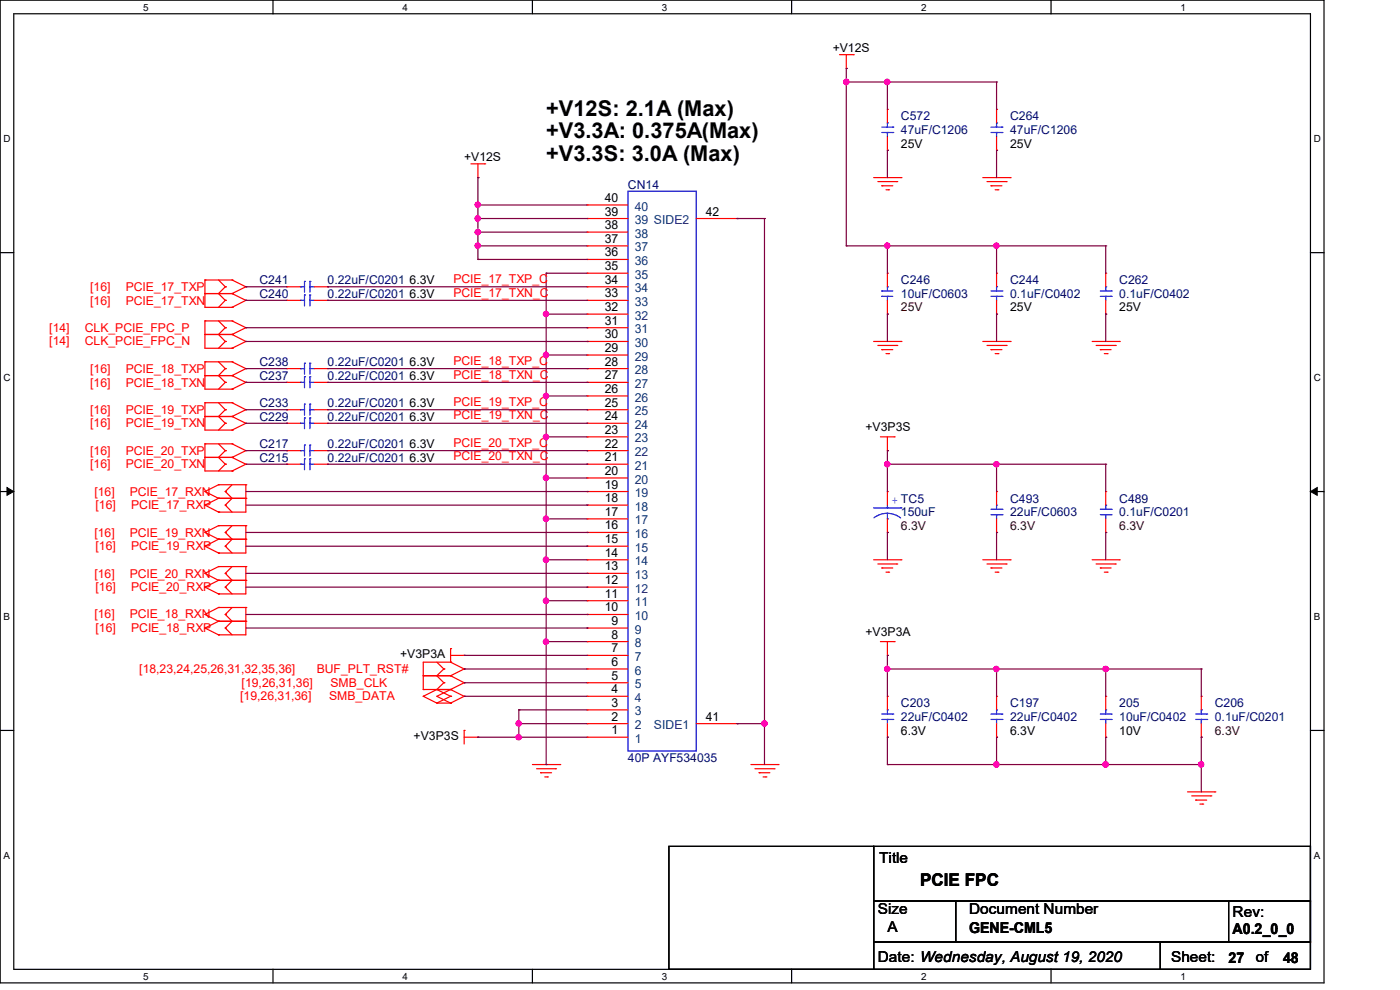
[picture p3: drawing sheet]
<svg xmlns="http://www.w3.org/2000/svg" width="297mm" height="210mm" viewBox="0 0 297 210" stroke-linecap="round" stroke-linejoin="round" font-family="sans-serif">
<path d="M0 0h280.9v208.5h-280.9zM2.9 2.9h275.1v202.7h-275.1z" fill="none" stroke="#000" stroke-width=".25"/>
<g fill="#fff">
<path d="M30.4 .3h1.1v2.4h-1.1z"/>
<path d="M30.4 205.9h1.1v2.3h-1.1z"/>
</g>
<path d="M57.9 0v2.9M57.9 205.6v2.9" fill="none" stroke="#000" stroke-width=".25"/>
<g fill="#fff">
<path d="M85.4 .3h1.1v2.4h-1.1z"/>
<path d="M85.4 205.9h1.1v2.3h-1.1z"/>
</g>
<path d="M112.9 0v2.9M112.9 205.6v2.9" fill="none" stroke="#000" stroke-width=".25"/>
<g fill="#fff">
<path d="M140.4 .3h1.2v2.4h-1.2z"/>
<path d="M140.4 205.9h1.2v2.3h-1.2z"/>
</g>
<path d="M167.9 0v2.9M167.9 205.6v2.9" fill="none" stroke="#000" stroke-width=".25"/>
<g fill="#fff">
<path d="M195.4 .3h1.2v2.4h-1.2z"/>
<path d="M195.4 205.9h1.2v2.3h-1.2z"/>
</g>
<path d="M223 0v2.9M223 205.6v2.9" fill="none" stroke="#000" stroke-width=".25"/>
<g fill="#fff">
<path d="M250.4 .3h1.2v2.4h-1.2z"/>
<path d="M250.4 205.9h1.2v2.3h-1.2z"/>
<path d="M.8 28.2h1.4v2.4h-1.4z"/>
<path d="M278.7 28.2h1.5v2.4h-1.5z"/>
<path d="M.8 78.9h1.4v2.3h-1.4z"/>
<path d="M278.7 78.9h1.5v2.3h-1.5z"/>
</g>
<path d="M0 53.6h2.9M278 53.6h2.9" fill="none" stroke="#000" stroke-width=".25"/>
<g fill="#fff">
<path d="M.8 129.6h1.3v2.3h-1.3z"/>
<path d="M278.7 129.6h1.4v2.3h-1.4z"/>
</g>
<path d="M0 104.3h2.9M278 104.3h2.9" fill="none" stroke="#000" stroke-width=".25"/>
<path d="M1.5 103.4l1.4 .9-1.4 .8zM278 104.3l1.4-.9v1.7z" fill="#000" stroke="#000" stroke-width=".21"/>
<g fill="#fff">
<path d="M.8 180.3h1.3v2.3h-1.3z"/>
<path d="M278.7 180.3h1.4v2.3h-1.4z"/>
</g>
<path d="M0 154.9h2.9M278 154.9h2.9M141.9 179.5h43.4v26.1h-43.4zM185.3 179.5h92.7v11.6h-92.7zM185.3 191.1h17.4v8.7h-17.4zM185.3 199.8h60.9v5.8h-60.9zM202.7 191.1h75.3v8.7h-75.3zM246.2 199.8h31.8v5.8h-31.8zM260.6 191.1h17.4v8.7h-17.4z" fill="none" stroke="#000" stroke-width=".25"/>
<g fill="none" stroke="#f00" stroke-width=".25">
<path d="M178.1 11.6h2.9M179.5 14.5h.1M179.5 11.6v2.9M181 11.6h.1M99.9 34.8h2.9M101.4 37.7h.1M101.4 34.8v2.9M102.8 34.8h.1M185.3 37.7h5.8M186.2 38.5h4M187.1 39.4h.1M187.1 39.4h2.3"/>
<path d="M188.3 31.9h.1M188.3 23.2h.1M188.3 23.2v2.9M188.3 29v2.9M190.2 38.5h.1M191.1 37.7h.1M208.5 37.7h5.8M209.4 38.5h4M210.2 39.4h.1M210.2 39.4h2.4M211.4 31.9h.1M211.4 23.2h.1"/>
<path d="M211.4 23.2v2.9M211.4 29v2.9M213.4 38.5h.1M214.3 37.7h.1M43.5 59.4h.1M43.5 59.4v5.8h5.7M43.5 59.4h5.7M46.4 59.4l1.4 1.4M49.2 59.4h.1M49.2 59.4l3 1.4M124.5 43.5h.1M124.5 46.4h.1"/>
<path d="M124.5 49.2h.1M124.5 52.2h.1M124.5 55h.1M124.5 58h.1M124.5 43.5h8.7M124.5 46.4h8.7M124.5 49.2h8.7M124.5 52.2h8.7M124.5 55h8.7M124.5 58h8.7M147.7 46.4h8.7M156.4 46.4h.1"/>
<path d="M188 40.3h.5M188.3 58h.1M188.3 58v2.8M188.5 40.3h.1M211.1 40.3h.6M211.4 58h.1M211.4 58v2.8M211.7 40.3h.1M234.6 58h.1M234.6 58v2.8M43.5 62.3h.1M43.5 79.7h.1"/>
<path d="M43.5 76.8h.1M43.5 71h.1M43.5 68.1h.1M43.5 62.3h5.7M43.5 68.1v5.8h5.7M43.5 76.8v5.7h5.7M43.5 79.7h5.7M43.5 76.8h5.7M43.5 71h5.7M43.5 68.1h5.7M46.4 76.8l1.4 1.4M46.4 68.1l1.4 1.4"/>
<path d="M47.8 63.7h.1M47.8 60.8h.1M47.8 78.2h.1M47.8 72.4h.1M47.8 69.5h.1M47.8 60.8l-1.4 1.5 1.4 1.4M47.8 63.7l-1.4 1.5M47.8 78.2l-1.4 1.5 1.4 1.4M47.8 69.5l-1.4 1.5 1.4 1.4M47.8 72.4l-1.4 1.5M49.2 65.2h.1M49.2 62.3h.1"/>
<path d="M49.2 79.7h.1M49.2 76.8h.1M49.2 73.9h.1M49.2 71h.1M49.2 68.1h.1M49.2 62.3l3 1.4M49.2 79.7l3 1.4M49.2 76.8l3 1.4M49.2 71l3 1.4M49.2 68.1l3 1.4M52.2 63.7h.1M52.2 60.8h.1"/>
<path d="M52.2 78.2h.1M52.2 72.4h.1M52.2 69.5h.1M52.2 63.7l-3 1.5M52.2 60.8l-3 1.5M52.2 78.2l-3 1.5M52.2 72.4l-3 1.5M52.2 69.5l-3 1.5M60.8 60.8h.1M60.8 63.7h.1M60.8 78.2h.1M60.8 60.8h2.9"/>
<path d="M60.8 63.7h2.9M60.8 78.2h2.9M66.6 60.8h2.9M66.6 63.7h2.9M66.6 78.2h2.9M69.5 60.8h.1M69.5 63.7h.1M69.5 78.2h.1M124.5 60.8h.1M124.5 63.7h.1M124.5 66.6h.1M124.5 69.5h.1"/>
<path d="M124.5 72.4h.1M124.5 75.3h.1M124.5 78.2h.1M124.5 72.4h8.7M124.5 60.8h8.7M124.5 63.7h8.7M124.5 66.6h8.7M124.5 69.5h8.7M124.5 75.3h8.7M124.5 78.2h8.7M185.3 72.4h5.8M186.2 73.3h4"/>
<path d="M187.1 74.2h.1M187.1 74.2h2.3M188 75h.5M188.3 66.6h.1M188.3 63.7v2.9M188.5 75h.1M190.2 73.3h.1M191.1 72.4h.1M208.5 72.4h5.8M209.4 73.3h4M210.2 74.2h.1M210.2 74.2h2.4"/>
<path d="M211.1 75h.6M211.4 66.6h.1M211.4 63.7v2.9M211.7 75h.1M213.4 73.3h.1M214.3 72.4h.1M231.7 72.4h5.7M232.5 73.3h4.1M233.4 74.2h.1M233.4 74.2h2.3M234.3 75h.6M234.6 66.6h.1"/>
<path d="M234.6 63.7v2.9M234.9 75h.1M236.6 73.3h.1M237.4 72.4h.1M43.5 88.3h.1M43.5 85.4h.1M43.5 97h.1M43.5 94.1h.1M43.5 85.4v5.8h5.7M43.5 94.1v5.8h5.7M43.5 88.3h5.7M43.5 85.4h5.7"/>
<path d="M43.5 97h5.7M43.5 94.1h5.7M46.4 85.4l1.4 1.5M46.4 94.1l1.4 1.5M47.8 81.1h.1M47.8 89.8h.1M47.8 86.9h.1M47.8 98.5h.1M47.8 95.6h.1M47.8 81.1l-1.4 1.4M47.8 86.9l-1.4 1.4 1.4 1.5M47.8 89.8l-1.4 1.4"/>
<path d="M47.8 95.6l-1.4 1.4 1.4 1.5M47.8 98.5l-1.4 1.4M49.2 82.5h.1M49.2 91.2h.1M49.2 88.3h.1M49.2 85.4h.1M49.2 99.9h.1M49.2 97h.1M49.2 94.1h.1M49.2 88.3l3 1.5M49.2 85.4l3 1.5M49.2 97l3 1.5"/>
<path d="M49.2 94.1l3 1.5M52.2 81.1h.1M52.2 89.8h.1M52.2 86.9h.1M52.2 98.5h.1M52.2 95.6h.1M52.2 81.1l-3 1.4M52.2 89.8l-3 1.4M52.2 86.9l-3 1.4M52.2 98.5l-3 1.4M52.2 95.6l-3 1.4M60.8 95.6h.1"/>
<path d="M60.8 98.5h.1M60.8 81.1h.1M60.8 89.8h.1M60.8 86.9h.1M60.8 81.1h2.9M60.8 86.9h2.9M60.8 89.8h2.9M60.8 95.6h2.9M60.8 98.5h2.9M66.6 81.1h2.9M66.6 86.9h2.9M66.6 89.8h2.9"/>
<path d="M66.6 95.6h2.9M66.6 98.5h2.9M69.5 95.6h.1M69.5 98.5h.1M69.5 81.1h.1M69.5 89.8h.1M69.5 86.9h.1M124.5 81.1h.1M124.5 84h.1M124.5 86.9h.1M124.5 89.8h.1M124.5 92.7h.1"/>
<path d="M124.5 95.6h.1M124.5 98.5h.1M124.5 92.7h8.7M124.5 81.1h8.7M124.5 84h8.7M124.5 86.9h8.7M124.5 89.8h8.7M124.5 95.6h8.7M124.5 98.5h8.7M186.8 92.7h2.9M188.3 95.6h.1M188.3 92.7v2.9"/>
<path d="M189.7 92.7h.1M43.5 104.3h.1M43.5 107.1h.1M43.5 112.9h.1M43.5 115.9h.1M43.5 104.3l2.9 1.4M43.5 107.1l2.9 1.5M43.5 112.9l2.9 1.5M43.5 115.9l2.9 1.4M46.4 105.7h.1M46.4 102.8h.1M46.4 108.6h.1"/>
<path d="M46.4 114.4h.1M46.4 111.5h.1M46.4 117.3h.1M46.4 105.7h5.8M46.4 102.8h5.8M46.4 102.8l-2.9 1.5M46.4 105.7l-2.9 1.4M46.4 114.4h5.8M46.4 111.5h5.8M46.4 111.5l-2.9 1.4M46.4 114.4l-2.9 1.5M47.8 104.3h.1"/>
<path d="M47.8 107.1h.1M47.8 112.9h.1M47.8 115.9h.1M47.8 104.3l1.4 1.4-1.4 1.4M47.8 107.1l1.4 1.5M47.8 112.9l1.4 1.5-1.4 1.5M47.8 115.9l1.4 1.4M49.2 102.8l-1.4 1.5M49.2 111.5l-1.4 1.4M52.2 102.8h.1M52.2 105.7h.1M52.2 111.5h.1"/>
<path d="M52.2 114.4h.1M52.2 102.8v5.8h-5.8M52.2 111.5v5.8h-5.8M124.5 101.4h.1M124.5 104.3h.1M124.5 107.1h.1M124.5 110.1h.1M124.5 112.9h.1M124.5 115.9h.1M124.5 118.7h.1M124.5 118.7h8.7M124.5 101.4h8.7"/>
<path d="M124.5 104.3h8.7M124.5 107.1h8.7M124.5 110.1h8.7M124.5 112.9h8.7M124.5 115.9h8.7M185.3 118.7h5.8M186.2 119.6h4M188.3 104.3h.1M188.3 112.9h.1M188.3 104.3v2.8M188.3 110.1v2.8M190.2 119.6h.1"/>
<path d="M191.1 118.7h.1M208.5 118.7h5.8M209.4 119.6h4M211.4 112.9h.1M211.4 104.3h.1M211.4 104.3v2.8M211.4 110.1v2.8M213.4 119.6h.1M214.3 118.7h.1M231.7 118.7h5.7M232.5 119.6h4.1M234.6 112.9h.1"/>
<path d="M234.6 104.3h.1M234.6 104.3v2.8M234.6 110.1v2.8M236.6 119.6h.1M237.4 118.7h.1M43.5 124.5h.1M43.5 121.6h.1M43.5 133.2h.1M43.5 130.3h.1M43.5 124.5l2.9 1.5M43.5 121.6l2.9 1.5M43.5 133.2l2.9 1.5"/>
<path d="M43.5 130.3l2.9 1.5M46.4 126h.1M46.4 123.1h.1M46.4 120.2h.1M46.4 134.7h.1M46.4 131.8h.1M46.4 128.9h.1M46.4 123.1h5.8M46.4 123.1l-2.9 1.4M46.4 120.2h5.8M46.4 120.2l-2.9 1.4M46.4 131.8h5.8"/>
<path d="M46.4 131.8l-2.9 1.4M46.4 128.9h5.8M46.4 128.9l-2.9 1.4M47.8 124.5h.1M47.8 121.6h.1M47.8 133.2h.1M47.8 130.3h.1M47.8 121.6l1.4 1.5-1.4 1.4M47.8 124.5l1.4 1.5M47.8 130.3l1.4 1.5-1.4 1.4M47.8 133.2l1.4 1.5M49.2 120.2l-1.4 1.4"/>
<path d="M49.2 128.9l-1.4 1.4M52.2 123.1h.1M52.2 120.2h.1M52.2 131.8h.1M52.2 128.9h.1M52.2 120.2v5.8h-5.8M52.2 128.9v5.8h-5.8M95.6 137.6h.1M95.6 139h2.9M95.6 137.6v2.9M98.5 139h.1M124.5 121.6h.1"/>
<path d="M124.5 124.5h.1M124.5 127.4h.1M124.5 130.3h.1M124.5 133.2h.1M124.5 136.1h.1M124.5 139h.1M124.5 139h8.7M124.5 136.1h8.7M124.5 121.6h8.7M124.5 124.5h8.7M124.5 127.4h8.7M124.5 130.3h8.7"/>
<path d="M124.5 133.2h8.7M186.8 136.1h2.9M187.1 120.5h.1M187.1 120.5h2.3M188 121.4h.5M188.3 139h.1M188.3 136.1v2.9M188.5 121.4h.1M189.7 136.1h.1M210.2 120.5h.1M210.2 120.5h2.4M211.1 121.4h.6"/>
<path d="M211.7 121.4h.1M233.4 120.5h.1M233.4 120.5h2.3M234.3 121.4h.6M234.9 121.4h.1M89.8 147.7h.1M89.8 146.3h.1M89.8 143.3h.1M89.8 147.7l2.9 1.4M89.8 146.3h5.8M89.8 143.3h5.8M92.7 146.3h.1"/>
<path d="M92.7 149.1h.1M92.7 146.3l-2.9 1.4M92.7 149.1h2.9M92.7 146.3l2.9 1.4M92.7 140.5l1.4 1.4M94.1 144.8h.1M94.1 141.9h.1M94.1 144.8l-1.4 1.5M94.1 141.9l-1.4 1.4 1.4 1.5M95.6 149.1h.1M95.6 146.3h.1M95.6 147.7h.1"/>
<path d="M95.6 143.3h.1M95.6 140.5h.1M95.6 146.3l2.9 1.4M95.6 146.3l-2.9 1.4 2.9 1.4M95.6 147.7l-2.9 1.4M95.6 143.3l2.9 1.5M95.6 140.5h-5.8v5.8M95.6 140.5l2.9 1.4M98.5 154.9h.1M98.5 147.7h.1M98.5 144.8h.1M98.5 141.9h.1"/>
<path d="M98.5 156.4h2.9M98.5 154.9v2.9M98.5 147.7l-2.9 1.4M98.5 144.8l-2.9 1.5M98.5 141.9l-2.9 1.4M101.4 156.4h.1M124.5 141.9h.1M124.5 144.8h.1M124.5 147.7h.1M124.5 150.6h.1M124.5 153.5h.1M124.5 156.4h.1"/>
<path d="M124.5 156.4h8.7M124.5 141.9h8.7M124.5 144.8h8.7M124.5 147.7h8.7M124.5 150.6h8.7M124.5 153.5h8.7M147.7 153.5h8.7M156.4 153.5h.1M188.3 156.4h.1M188.3 147.7h.1M188.3 147.7v2.9M188.3 153.5v2.9"/>
<path d="M211.4 156.4h.1M211.4 147.7h.1M211.4 147.7v2.9M211.4 153.5v2.9M234.6 156.4h.1M234.6 147.7h.1M234.6 147.7v2.9M234.6 153.5v2.9M254.8 156.4h.1M254.8 147.7h.1M254.8 147.7v2.9M254.8 153.5v2.9"/>
<path d="M112.9 162.2h5.8M113.8 163.1h4.1M114.7 163.9h.1M114.7 163.9h2.3M115.6 164.8h.5M116.1 164.8h.1M117.9 163.1h.1M118.7 162.2h.1M159.3 162.2h5.8M160.1 163.1h4.1M161 163.9h.1M161 163.9h2.3"/>
<path d="M161.9 164.8h.6M162.5 164.8h.1M164.2 163.1h.1M165.1 162.2h.1M251.9 168h5.8M252.8 168.8h4.1M253.7 169.7h.1M253.7 169.7h2.3M254.6 170.6h.5M255.1 170.6h.1M256.9 168.8h.1M257.7 168h.1"/>
</g>
<g fill="none" stroke="#00f" stroke-width=".25">
<path d="M187.1 27h2.3M187.1 28.1h2.3M188.3 26.1h.1M188.3 28.1h.1M188.3 26.1v.9M188.3 28.1v.9M189.4 27h.1M189.4 28.1h.1M210.2 27h2.4M210.2 28.1h2.4M211.4 26.1h.1M211.4 28.1h.1"/>
<path d="M211.4 26.1v.9M211.4 28.1v.9M212.6 27h.1M212.6 28.1h.1M64.6 59.7h.1M64.6 59.7v2.3M65.7 59.7h.1M65.7 59.7v2.3M133.2 40.6h14.5v118.7h-14.5zM63.7 60.8h.1M63.7 63.7h.1M63.7 78.2h.1"/>
<path d="M63.7 60.8h.9M63.7 63.7h.9M63.7 78.2h.9M64.6 62.6h.1M64.6 77h.1M64.6 79.9h.1M64.6 62.6v2.3M64.6 77v2.4M64.6 79.9v2.4M65.7 60.8h.1M65.7 62.6h.1M65.7 63.7h.1"/>
<path d="M65.7 77h.1M65.7 78.2h.1M65.7 79.9h.1M65.7 60.8h.9M65.7 62.6v2.3M65.7 77v2.4M65.7 79.9v2.4M65.7 63.7h.9M65.7 78.2h.9M187.1 61.7h.1M187.1 62.9h.1M187.1 61.7h2.3"/>
<path d="M187.1 62.9h2.3M188.3 60.8h.1M188.3 62.9h.1M188.3 60.8v.9M188.3 62.9v.8M210.2 61.7h2.4M210.2 62.9h2.4M211.4 60.8h.1M211.4 62.9h.1M211.4 60.8v.9M211.4 62.9v.8M212.6 61.7h.1"/>
<path d="M212.6 62.9h.1M233.4 61.7h2.3M233.4 62.9h2.3M234.6 60.8h.1M234.6 62.9h.1M234.6 60.8v.9M234.6 62.9v.8M235.7 61.7h.1M235.7 62.9h.1M63.7 95.6h.1M63.7 98.5h.1M63.7 81.1h.1"/>
<path d="M63.7 89.8h.1M63.7 86.9h.1M63.7 95.6h.9M63.7 98.5h.9M63.7 81.1h.9M63.7 89.8h.9M63.7 86.9h.9M64.6 94.4h.1M64.6 97.3h.1M64.6 88.6h.1M64.6 85.7h.1M64.6 85.7v2.4"/>
<path d="M64.6 88.6v2.3M64.6 94.4v2.3M64.6 97.3v2.4M65.7 94.4h.1M65.7 95.6h.1M65.7 97.3h.1M65.7 98.5h.1M65.7 81.1h.1M65.7 88.6h.1M65.7 89.8h.1M65.7 85.7h.1M65.7 86.9h.1"/>
<path d="M65.7 85.7v2.4M65.7 88.6v2.3M65.7 94.4v2.3M65.7 97.3v2.4M65.7 95.6h.9M65.7 98.5h.9M65.7 81.1h.9M65.7 89.8h.9M65.7 86.9h.9M185.3 107.7h5.8M188.3 110.1h.1M188.3 107.7h.1"/>
<path d="M188.3 108.9l-1.6 .2-1.3 .7M188.3 108.9l1.4 .2 1.4 .8M188.3 107.1v.6M188.3 108.9v1.2M191.1 107.7h.1M210.2 108h2.4M210.2 109.2h2.4M211.4 107.1h.1M211.4 109.2h.1M211.4 107.1v.9M211.4 109.2v.9M212.6 108h.1"/>
<path d="M212.6 109.2h.1M233.4 108h2.3M233.4 109.2h2.3M234.6 107.1h.1M234.6 109.2h.1M234.6 107.1v.9M234.6 109.2v.9M235.7 108h.1M235.7 109.2h.1M187.1 151.5h2.3M187.1 152.6h2.3M188.3 150.6h.1"/>
<path d="M188.3 152.6h.1M188.3 150.6v.9M188.3 152.6v.9M189.4 151.5h.1M189.4 152.6h.1M210.2 151.5h2.4M210.2 152.6h2.4M211.4 150.6h.1M211.4 152.6h.1M211.4 150.6v.9M211.4 152.6v.9M212.6 151.5h.1"/>
<path d="M212.6 152.6h.1M233.4 151.5h2.3M233.4 152.6h2.3M234.6 150.6h.1M234.6 152.6h.1M234.6 150.6v.9M234.6 152.6v.9M235.7 151.5h.1M235.7 152.6h.1M253.7 151.5h2.3M253.7 152.6h2.3M254.8 150.6h.1"/>
<path d="M254.8 152.6h.1M254.8 150.6v.9M254.8 152.6v.9M256 151.5h.1M256 152.6h.1"/>
</g>
<g fill="none" stroke="#800040" stroke-width=".25">
<path d="M179.5 14.5h.1M179.5 17.4h.1M179.5 14.5v37.7M179.5 17.4h31.9M188.3 17.4h.1M188.3 17.4v5.8M211.4 17.4h.1M211.4 17.4v5.8M101.4 37.7h.1M101.4 37.7v17.3M188.3 31.9h.1M188.3 31.9v5.8"/>
<path d="M211.4 31.9h.1M211.4 31.9v5.8M101.4 46.4h.1M101.4 49.2h.1M101.4 43.5h.1M101.4 52.2h.1M101.4 55h.1M101.4 46.4h23.1M101.4 49.2h23.1M101.4 43.5h23.1M101.4 52.2h23.1M101.4 55h23.1"/>
<path d="M115.9 58h.1M115.9 58v104.2M115.9 58h8.6M156.4 46.4h.1M156.4 46.4h5.8M162.2 46.4h.1M162.2 46.4v115.8M179.5 52.2h.1M179.5 52.2h55.1M188.3 52.2h.1M188.3 52.2v5.8M211.4 52.2h.1"/>
<path d="M211.4 52.2v5.8M234.6 52.2h.1M234.6 52.2v5.8M52.2 60.8h.1M52.2 63.7h.1M52.2 78.2h.1M52.2 78.2h8.6M52.2 69.5h72.3M52.2 72.4h72.3M52.2 60.8h8.6M52.2 63.7h8.6M69.5 60.8h.1"/>
<path d="M69.5 63.7h.1M69.5 78.2h55M69.5 60.8h55M69.5 63.7h55M115.9 66.6h.1M115.9 75.3h.1M115.9 75.3h8.6M115.9 66.6h8.6M124.5 78.2h.1M124.5 69.5h.1M124.5 72.4h.1M188.3 66.6h.1"/>
<path d="M188.3 66.6v5.8M211.4 66.6h.1M211.4 66.6v5.8M234.6 66.6h.1M234.6 66.6v5.8M52.2 81.1h.1M52.2 98.5h8.6M52.2 95.6h8.6M52.2 81.1h8.6M52.2 89.8h8.6M52.2 86.9h8.6M60.8 86.9h.1"/>
<path d="M60.8 89.8h.1M60.8 95.6h.1M60.8 98.5h.1M69.5 98.5h55M69.5 95.6h55M69.5 81.1h55M69.5 89.8h55M69.5 86.9h55M115.9 92.7h.1M115.9 84h.1M115.9 92.7h8.6M115.9 84h8.6"/>
<path d="M124.5 98.5h.1M124.5 95.6h.1M124.5 81.1h.1M124.5 89.8h.1M124.5 86.9h.1M188.3 95.6h.1M188.3 98.5h.1M188.3 98.5h46.3M188.3 95.6v8.7M211.4 98.5h.1M211.4 98.5v5.8M234.6 98.5h.1"/>
<path d="M234.6 98.5v5.8M52.2 115.9h72.3M52.2 112.9h72.3M52.2 104.3h72.3M52.2 107.1h72.3M115.9 118.7h.1M115.9 110.1h.1M115.9 101.4h.1M115.9 110.1h8.6M115.9 101.4h8.6M115.9 118.7h8.6M124.5 115.9h.1"/>
<path d="M124.5 112.9h.1M124.5 104.3h.1M124.5 107.1h.1M188.3 112.9h.1M188.3 112.9v5.8M211.4 112.9h.1M211.4 112.9v5.8M234.6 112.9h.1M234.6 112.9v5.8M52.2 130.3h72.3M52.2 133.2h72.3M52.2 121.6h72.3"/>
<path d="M52.2 124.5h72.3M98.5 139h.1M98.5 139h26M115.9 136.1h.1M115.9 127.4h.1M115.9 136.1h8.6M115.9 127.4h8.6M124.5 130.3h.1M124.5 133.2h.1M124.5 121.6h.1M124.5 124.5h.1M188.3 139h.1"/>
<path d="M188.3 139v8.7M98.5 141.9h.1M98.5 144.8h.1M98.5 147.7h.1M98.5 141.9h26M98.5 144.8h26M98.5 147.7h26M101.4 156.4h.1M101.4 156.4h23.1M110.1 150.6h.1M110.1 156.4h.1M110.1 153.5h.1"/>
<path d="M110.1 150.6h14.4M110.1 150.6v5.8M110.1 153.5h14.4M156.4 153.5h.1M156.4 153.5h5.8M162.2 153.5h.1M188.3 141.9h.1M188.3 156.4h.1M188.3 141.9h66.5M188.3 156.4v5.8M211.4 156.4h.1M211.4 141.9h.1"/>
<path d="M211.4 141.9v5.8M211.4 156.4v5.8M234.6 141.9h.1M234.6 156.4h.1M234.6 141.9v5.8M234.6 156.4v5.8M254.8 141.9h.1M254.8 156.4h.1M254.8 141.9v5.8M254.8 156.4v11.6M115.9 162.2h.1M188.3 162.2h.1"/>
<path d="M188.3 162.2h66.5M211.4 162.2h.1M234.6 162.2h.1M254.8 162.2h.1"/>
</g>
<g fill="#f0f" stroke="#f0f" stroke-width=".25">
<circle cx="115.8" cy="66.6" r=".55"/>
<circle cx="115.8" cy="127.4" r=".55"/>
<circle cx="115.8" cy="92.7" r=".55"/>
<circle cx="115.8" cy="75.3" r=".56"/>
<circle cx="115.8" cy="84" r=".55"/>
<circle cx="115.8" cy="136.1" r=".55"/>
<circle cx="110" cy="153.5" r=".55"/>
<circle cx="110" cy="156.4" r=".55"/>
<circle cx="254.8" cy="162.2" r=".56"/>
<circle cx="234.5" cy="162.2" r=".57"/>
<circle cx="188.2" cy="17.4" r=".56"/>
<circle cx="115.8" cy="101.3" r=".55"/>
<circle cx="115.8" cy="110" r=".55"/>
<circle cx="115.8" cy="118.7" r=".56"/>
<circle cx="162.2" cy="153.5" r=".56"/>
<circle cx="101.3" cy="46.3" r=".56"/>
<circle cx="101.3" cy="49.2" r=".55"/>
<circle cx="101.3" cy="43.4" r=".55"/>
<circle cx="101.3" cy="52.1" r=".55"/>
<circle cx="179.5" cy="17.4" r=".56"/>
<circle cx="188.2" cy="52.1" r=".55"/>
<circle cx="188.2" cy="98.5" r=".55"/>
<circle cx="211.4" cy="162.2" r=".56"/>
<circle cx="188.2" cy="141.9" r=".55"/>
<circle cx="234.6" cy="141.9" r=".56"/>
<circle cx="211.4" cy="141.9" r=".55"/>
<circle cx="211.4" cy="52.1" r=".55"/>
<circle cx="211.4" cy="98.5" r=".55"/>
</g>
<g font-size="4.6">
<text x="115.9" y="24.6">+V12S: 2.1A (Max)</text>
<text x="115.9" y="29.3">+V3.3A: 0.375A(Max)</text>
<text x="115.9" y="34.1">+V3.3S: 3.0A (Max)</text>
</g>
<text font-size="3.7" x="195.2" y="188">PCIE FPC</text>
<g font-size="3.2">
<text x="186.5" y="183">Title</text>
<text x="186.2" y="194">Size</text>
<text x="188.3" y="197.7">A</text>
<text x="205.6" y="197.9">GENE-CML5</text>
<text x="205.6" y="194">Document Number</text>
<text x="261.5" y="194.6">Rev:</text>
<text x="261.5" y="198.2">A0.2_0_0</text>
<text x="186.2" y="204.1">Date: Wednesday, August 19, 2020</text>
<text x="248.5" y="204.1">Sheet:</text>
<text x="260.6" y="204.2">27</text>
<text x="266.4" y="204.1">of</text>
<text x="272.2" y="204.2">48</text>
</g>
<g font-size="2.6">
<text x="176.7" y="11">+V12S</text>
<text x="98.5" y="34.2">+V12S</text>
<text x="191.1" y="31.3">25V</text>
<text x="214.3" y="31.3">25V</text>
<text x="128.3" y="42.8">40</text>
<text x="128.3" y="45.7">39</text>
<text x="149.7" y="45.7">42</text>
<text x="128.3" y="48.6">38</text>
<text x="128.3" y="51.5">37</text>
<text x="128.3" y="54.4">36</text>
<text x="128.3" y="57.3">35</text>
<text x="86.9" y="60.3">6.3V</text>
<text x="86.9" y="63.2">6.3V</text>
<text x="128.3" y="60.2">34</text>
<text x="128.3" y="63.1">33</text>
<text x="128.3" y="66">32</text>
<text x="128.3" y="68.9">31</text>
<text x="128.3" y="71.8">30</text>
<text x="214.3" y="66">25V</text>
<text x="237.4" y="66">25V</text>
<text x="86.9" y="77.6">6.3V</text>
<text x="128.3" y="74.7">29</text>
<text x="128.3" y="77.6">28</text>
<text x="86.9" y="80.5">6.3V</text>
<text x="128.3" y="80.5">27</text>
<text x="128.3" y="83.4">26</text>
<text x="86.9" y="89.2">6.3V</text>
<text x="86.9" y="86.3">6.3V</text>
<text x="128.3" y="86.3">25</text>
<text x="128.3" y="89.2">24</text>
<text x="86.9" y="95">6.3V</text>
<text x="128.3" y="92">23</text>
<text x="128.3" y="95">22</text>
<text x="183.6" y="91.5">+V3P3S</text>
<text x="86.9" y="97.9">6.3V</text>
<text x="128.3" y="97.8">21</text>
<text x="128.3" y="100.8">20</text>
<text x="128.3" y="103.6">19</text>
<text x="128.3" y="106.5">18</text>
<text x="128.3" y="109.4">17</text>
<text x="128.3" y="112.3">16</text>
<text x="128.3" y="115.2">15</text>
<text x="128.3" y="118.1">14</text>
<text x="128.3" y="121">13</text>
<text x="128.3" y="123.9">12</text>
<text x="128.3" y="126.8">11</text>
<text x="128.3" y="129.7">10</text>
<text x="129.7" y="132.6">9</text>
<text x="129.7" y="135.5">8</text>
<text x="183.6" y="135">+V3P3A</text>
<text x="84.9" y="139.6">+V3P3A</text>
<text x="129.7" y="138.4">7</text>
<text x="129.7" y="141.3">6</text>
<text x="129.7" y="144.2">5</text>
<text x="129.7" y="147.1">4</text>
<text x="129.7" y="149.9">3</text>
<text x="129.7" y="152.9">2</text>
<text x="129.7" y="155.7">1</text>
<text x="149.7" y="152.9">41</text>
<text x="191.1" y="155.8">6.3V</text>
<text x="214.3" y="155.8">6.3V</text>
<text x="237.4" y="155.8">10V</text>
<text x="87.8" y="157">+V3P3S</text>
</g>
<g font-size="2.6" fill="#000080">
<text x="191.1" y="25.5">C572</text>
<text x="191.1" y="28.4">47uF/C1206</text>
<text x="214.3" y="25.5">C264</text>
<text x="214.3" y="28.4">47uF/C1206</text>
<text x="133.2" y="40">CN14</text>
<text x="55" y="60.3">C241</text>
<text x="55" y="63.2">C240</text>
<text x="69.5" y="60.3">0.22uF/C0201</text>
<text x="69.5" y="63.2">0.22uF/C0201</text>
<text x="191.1" y="60.3">C246</text>
<text x="191.1" y="63.2">10uF/C0603</text>
<text x="214.3" y="60.3">C244</text>
<text x="214.3" y="63.2">0.1uF/C0402</text>
<text x="237.4" y="60.3">C262</text>
<text x="237.4" y="63.2">0.1uF/C0402</text>
<text x="55" y="77.6">C238</text>
<text x="69.5" y="77.6">0.22uF/C0201</text>
<text x="55" y="80.5">C237</text>
<text x="69.5" y="80.5">0.22uF/C0201</text>
<text x="55" y="89.2">C229</text>
<text x="55" y="86.3">C233</text>
<text x="69.5" y="89.2">0.22uF/C0201</text>
<text x="69.5" y="86.3">0.22uF/C0201</text>
<text x="55" y="95">C217</text>
<text x="69.5" y="95">0.22uF/C0201</text>
<text x="55" y="97.9">C215</text>
<text x="69.5" y="97.9">0.22uF/C0201</text>
<text x="214.3" y="106.6">C493</text>
<text x="237.4" y="106.6">C489</text>
<text x="191.1" y="109.5">150uF</text>
<text x="214.3" y="109.5">22uF/C0603</text>
<text x="237.4" y="109.5">0.1uF/C0201</text>
<text x="191.1" y="150">C203</text>
<text x="191.1" y="152.9">22uF/C0402</text>
<text x="214.3" y="150">C197</text>
<text x="214.3" y="152.9">22uF/C0402</text>
<text x="237.4" y="150">205</text>
<text x="237.4" y="152.9">10uF/C0402</text>
<text x="257.7" y="150">C206</text>
<text x="257.7" y="152.9">0.1uF/C0201</text>
<text x="133.2" y="161.6">40P AYF534035</text>
</g>
<g font-size="2.6" fill="#004080">
<text x="134.7" y="44.7">40</text>
<text x="134.7" y="47.5">39 SIDE2</text>
<text x="134.7" y="50.4">38</text>
<text x="134.7" y="53.3">37</text>
<text x="134.7" y="56.2">36</text>
<text x="134.7" y="59.1">35</text>
<text x="134.7" y="62">34</text>
<text x="134.7" y="64.9">33</text>
<text x="134.7" y="67.8">32</text>
<text x="134.7" y="70.7">31</text>
<text x="134.7" y="73.6">30</text>
<text x="134.7" y="76.5">29</text>
<text x="134.7" y="79.4">28</text>
<text x="134.7" y="82.3">27</text>
<text x="134.7" y="85.2">26</text>
<text x="134.7" y="88.1">25</text>
<text x="134.7" y="91">24</text>
<text x="134.7" y="93.9">23</text>
<text x="134.7" y="96.8">22</text>
<text x="134.7" y="99.7">21</text>
<text x="134.7" y="102.6">20</text>
<text x="134.7" y="105.5">19</text>
<text x="134.7" y="108.3">18</text>
<text x="134.7" y="111.3">17</text>
<text x="134.7" y="114.1">16</text>
<text x="134.7" y="117.1">15</text>
<text x="134.7" y="119.9">14</text>
<text x="134.7" y="122.8">13</text>
<text x="134.7" y="125.7">12</text>
<text x="134.7" y="128.6">11</text>
<text x="134.7" y="131.5">10</text>
<text x="134.7" y="134.4">9</text>
<text x="134.7" y="137.3">8</text>
<text x="134.7" y="140.2">7</text>
<text x="134.7" y="143.1">6</text>
<text x="134.7" y="146">5</text>
<text x="134.7" y="148.9">4</text>
<text x="134.7" y="151.8">3</text>
<text x="134.7" y="154.7">2</text>
<text x="138.7" y="154.7">SIDE1</text>
<text x="134.7" y="157.6">1</text>
</g>
<g font-size="2.6" fill="#f00">
<text x="19.1" y="64.6">[16]</text>
<text x="19.1" y="61.7">[16]</text>
<text x="26.7" y="64.6">PCIE_17_TXN</text>
<text x="26.7" y="61.7">PCIE_17_TXP</text>
<text x="96.2" y="60">PCIE_17_TXP_C</text>
<text x="96.2" y="62.9">PCIE_17_TXN_C</text>
<text x="10.5" y="70.4">[14]</text>
<text x="18" y="70.4">CLK_PCIE_FPC_P</text>
<text x="10.5" y="73.3">[14]</text>
<text x="18" y="73.3">CLK_PCIE_FPC_N</text>
<text x="96.2" y="77.4">PCIE_18_TXP_C</text>
<text x="19.1" y="82">[16]</text>
<text x="19.1" y="79.1">[16]</text>
<text x="26.7" y="82">PCIE_18_TXN</text>
<text x="26.7" y="79.1">PCIE_18_TXP</text>
<text x="96.2" y="80.3">PCIE_18_TXN_C</text>
<text x="19.1" y="87.8">[16]</text>
<text x="26.7" y="87.8">PCIE_19_TXP</text>
<text x="96.2" y="89">PCIE_19_TXN_C</text>
<text x="96.2" y="86.1">PCIE_19_TXP_C</text>
<text x="19.1" y="90.7">[16]</text>
<text x="26.7" y="90.7">PCIE_19_TXN</text>
<text x="96.2" y="94.8">PCIE_20_TXP_C</text>
<text x="19.1" y="99.4">[16]</text>
<text x="19.1" y="96.5">[16]</text>
<text x="26.7" y="99.4">PCIE_20_TXN</text>
<text x="26.7" y="96.5">PCIE_20_TXP</text>
<text x="96.2" y="97.7">PCIE_20_TXN_C</text>
<text x="20" y="105.2">[16]</text>
<text x="27.5" y="105.2">PCIE_17_RXN</text>
<text x="20" y="113.8">[16]</text>
<text x="20.3" y="108">[16]</text>
<text x="27.5" y="113.8">PCIE_19_RXN</text>
<text x="27.8" y="108">PCIE_17_RXP</text>
<text x="20.3" y="116.7">[16]</text>
<text x="27.8" y="116.7">PCIE_19_RXP</text>
<text x="20" y="122.5">[16]</text>
<text x="20.3" y="125.4">[16]</text>
<text x="27.5" y="122.5">PCIE_20_RXN</text>
<text x="27.8" y="125.4">PCIE_20_RXP</text>
<text x="20" y="131.2">[16]</text>
<text x="27.5" y="131.2">PCIE_18_RXN</text>
<text x="20.3" y="134.1">[16]</text>
<text x="27.8" y="134.1">PCIE_18_RXP</text>
<text x="29.5" y="142.8">[18,23,24,25,26,31,32,35,36]</text>
<text x="67.2" y="142.8">BUF_PLT_RST#</text>
<text x="51" y="148.6">[19,26,31,36]</text>
<text x="51.3" y="145.7">[19,26,31,36]</text>
<text x="69.8" y="148.6">SMB_DATA</text>
<text x="70.1" y="145.7">SMB_CLK</text>
</g>
<g font-size="2.6" fill="#400000">
<text x="191.1" y="66">25V</text>
<text x="191.1" y="112.4">6.3V</text>
<text x="214.3" y="112.4">6.3V</text>
<text x="237.4" y="112.4">6.3V</text>
<text x="257.7" y="155.8">6.3V</text>
</g>
<text font-size="2.6" fill="#00f" x="189.1" y="106.9">+ TC5</text>
<g font-size="2.1">
<text x="30.4" y="2.2">5</text>
<text x="85.4" y="2.2">4</text>
<text x="140.4" y="2.2">3</text>
<text x="195.4" y="2.2">2</text>
<text x="250.5" y="2.2">1</text>
<text x=".8" y="30.1">D</text>
<text x="278.7" y="30.1">D</text>
<text x=".8" y="80.8">C</text>
<text x="278.7" y="80.8">C</text>
<text x=".8" y="131.5">B</text>
<text x="278.7" y="131.5">B</text>
<text x=".8" y="182.2">A</text>
<text x="278.7" y="182.2">A</text>
<text x="30.4" y="207.8">5</text>
<text x="85.4" y="207.8">4</text>
<text x="140.4" y="207.8">3</text>
<text x="195.4" y="207.8">2</text>
<text x="250.5" y="207.8">1</text>
</g>
</svg>
